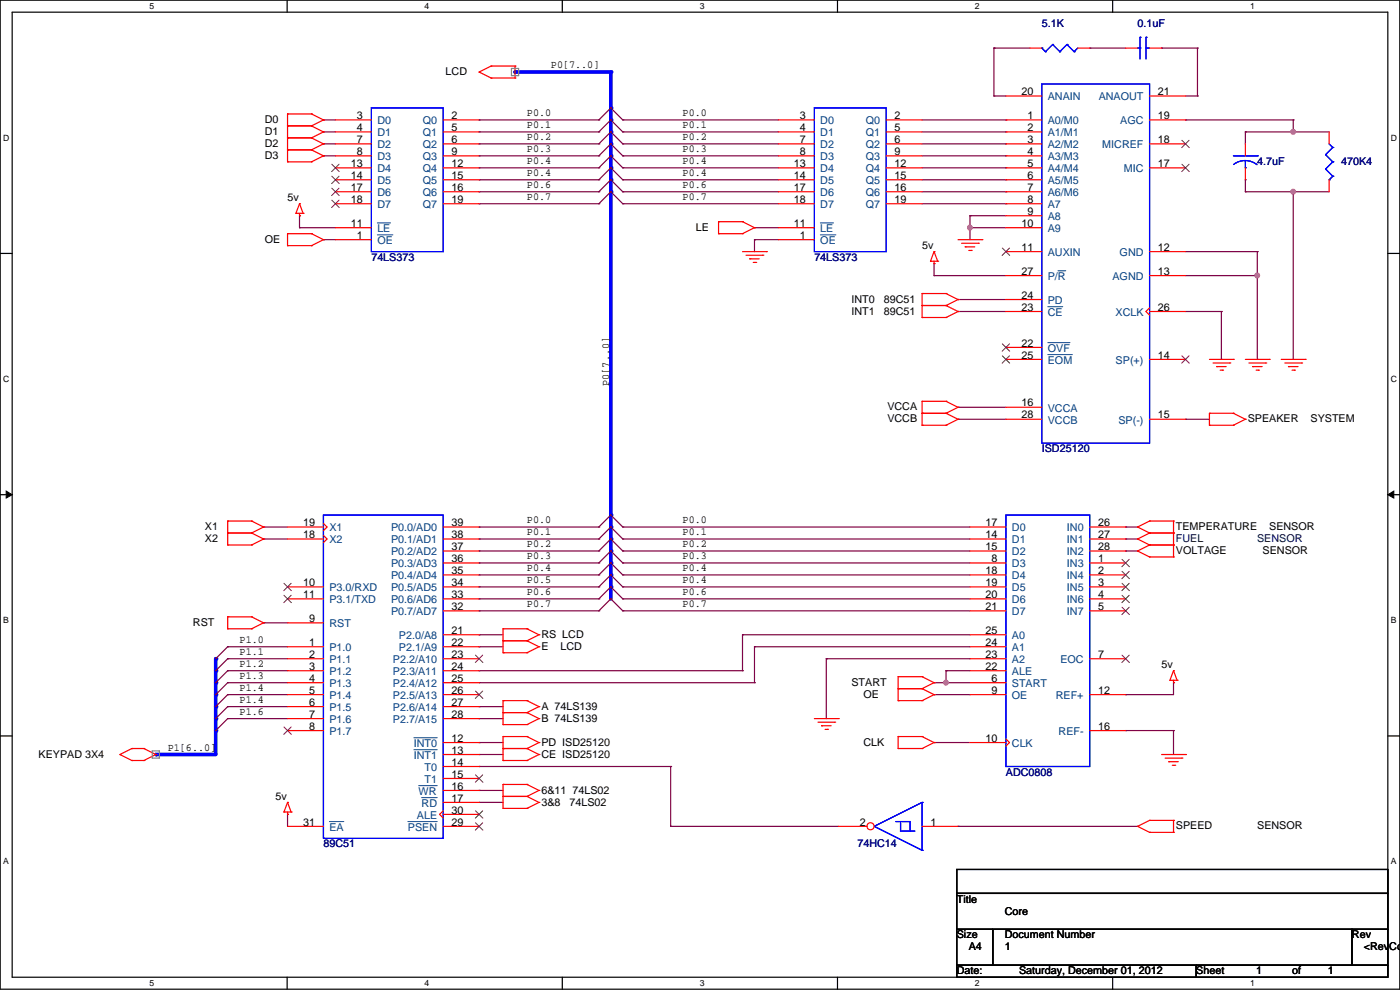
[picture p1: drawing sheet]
<svg xmlns="http://www.w3.org/2000/svg" width="297mm" height="210mm" viewBox="0 0 297 210" stroke-linecap="round" stroke-linejoin="round" font-family="sans-serif">
<path d="M0 0h297v209.8h-297zM2.6 2.6h291.8v204.7h-291.8z" fill="none" stroke="#000" stroke-width=".25"/>
<g fill="#fff">
<path d="M31.7 .3h1.1v2.1h-1.1z"/>
<path d="M31.7 207.6h1.1v2.1h-1.1z"/>
</g>
<path d="M60.9 0v2.6M60.9 207.3v2.5" fill="none" stroke="#000" stroke-width=".25"/>
<g fill="#fff">
<path d="M90.1 .3h1v2.1h-1z"/>
<path d="M90.1 207.6h1v2.1h-1z"/>
</g>
<path d="M119.3 0v2.6M119.3 207.3v2.5" fill="none" stroke="#000" stroke-width=".25"/>
<g fill="#fff">
<path d="M148.5 .3h1v2.1h-1z"/>
<path d="M148.5 207.6h1v2.1h-1z"/>
</g>
<path d="M177.7 0v2.6M177.7 207.3v2.5" fill="none" stroke="#000" stroke-width=".25"/>
<g fill="#fff">
<path d="M206.8 .3h1.1v2.1h-1.1z"/>
<path d="M206.8 207.6h1.1v2.1h-1.1z"/>
</g>
<path d="M236.1 0v2.6M236.1 207.3v2.5" fill="none" stroke="#000" stroke-width=".25"/>
<g fill="#fff">
<path d="M265.2 .3h1.1v2.1h-1.1z"/>
<path d="M265.2 207.6h1.1v2.1h-1.1z"/>
<path d="M.7 28.2h1.4v2.1h-1.4z"/>
<path d="M295.1 28.2h1.4v2.1h-1.4z"/>
<path d="M.7 79.3h1.4v2.1h-1.4z"/>
<path d="M295.1 79.3h1.4v2.1h-1.4z"/>
</g>
<path d="M0 53.8h2.6M294.4 53.8h2.6" fill="none" stroke="#000" stroke-width=".25"/>
<g fill="#fff">
<path d="M.7 130.5h1v2.1h-1z"/>
<path d="M295.1 130.5h1v2.1h-1z"/>
</g>
<path d="M0 104.9h2.6M294.4 104.9h2.6" fill="none" stroke="#000" stroke-width=".25"/>
<path d="M1.3 104.2l1.3 .7-1.3 .8zM294.4 104.9l1.3-.7v1.5z" fill="#000" stroke="#000" stroke-width=".21"/>
<g fill="#fff">
<path d="M.7 181.7h1v2.1h-1z"/>
<path d="M295.1 181.7h1v2.1h-1z"/>
</g>
<path d="M0 156.1h2.6M294.4 156.1h2.6" fill="none" stroke="#000" stroke-width=".25"/>
<path d="M48.3 149.9h.1M48.3 152.4h.1M48.3 149.9h12.7M48.3 152.4h12.7M61 172.8h.1M61 172.8v2.5" fill="none" stroke="#800040" stroke-width=".25"/>
<path d="M45.8 139.7v2.6" fill="none" stroke="#00f" stroke-width=".76"/>
<circle cx="45.8" cy="139.7" r=".38" fill="#00f"/>
<path d="M45.8 142.3v2.5" fill="none" stroke="#00f" stroke-width=".76"/>
<circle cx="45.8" cy="142.3" r=".38" fill="#00f"/>
<path d="M45.8 144.8v2.6" fill="none" stroke="#00f" stroke-width=".76"/>
<circle cx="45.8" cy="144.8" r=".38" fill="#00f"/>
<path d="M48.3 137.2h.1M48.3 139.7h.1M48.3 137.2h12.7M48.3 139.7h12.7M48.3 142.3h.1M48.3 144.8h.1M48.3 147.4h.1M48.3 142.3h12.7M48.3 144.8h12.7M48.3 147.4h12.7" fill="none" stroke="#800040" stroke-width=".25"/>
<path d="M45.8 155v5.1" fill="none" stroke="#00f" stroke-width=".76"/>
<circle cx="45.8" cy="155" r=".38" fill="#00f"/>
<path d="M238.8 111.8h.1M238.8 114.3h.1M238.8 116.9h.1M238.8 111.8h2.5M238.8 114.3h2.5M238.8 116.9h2.5M238.8 147.4h.1M238.8 155h.1M238.8 147.4h10.2M238.8 155h10.2M249 155h.1M249 155v5.1" fill="none" stroke="#800040" stroke-width=".25"/>
<path d="M33.1 160.1h12.7" fill="none" stroke="#00f" stroke-width=".76"/>
<circle cx="33.1" cy="160.1" r=".38" fill="#00f"/>
<g fill="none" stroke="#800040" stroke-width=".25">
<path d="M101.6 111.8h.1M101.6 114.3h.1M101.6 116.9h.1M101.6 119.4h.1M101.6 111.8h25.4M101.6 114.3h25.4M101.6 116.9h25.4M101.6 119.4h25.4M101.6 122h.1M101.6 124.5h.1M101.6 127h.1M101.6 129.6h.1"/>
<path d="M101.6 122h25.4M101.6 124.5h25.4M101.6 127h25.4M101.6 129.6h25.4"/>
</g>
<path d="M129.6 109.3v2.5" fill="none" stroke="#00f" stroke-width=".76"/>
<circle cx="129.6" cy="109.3" r=".38" fill="#00f"/>
<path d="M129.6 119.4v2.6" fill="none" stroke="#00f" stroke-width=".76"/>
<circle cx="129.6" cy="119.4" r=".38" fill="#00f"/>
<path d="M129.6 124.5v2.5" fill="none" stroke="#00f" stroke-width=".76"/>
<circle cx="129.6" cy="124.5" r=".38" fill="#00f"/>
<path d="M129.6 122v2.5" fill="none" stroke="#00f" stroke-width=".76"/>
<circle cx="129.6" cy="122" r=".38" fill="#00f"/>
<path d="M129.6 111.8v2.5" fill="none" stroke="#00f" stroke-width=".76"/>
<circle cx="129.6" cy="111.8" r=".38" fill="#00f"/>
<path d="M129.6 116.9v2.5" fill="none" stroke="#00f" stroke-width=".76"/>
<circle cx="129.6" cy="116.9" r=".38" fill="#00f"/>
<path d="M129.6 114.3v2.6" fill="none" stroke="#00f" stroke-width=".76"/>
<circle cx="129.6" cy="114.3" r=".38" fill="#00f"/>
<g fill="none" stroke="#800040" stroke-width=".25">
<path d="M101.6 25.4h.1M101.6 28h.1M101.6 30.5h.1M101.6 33.1h.1M101.6 35.6h.1M101.6 38.1h.1M101.6 25.4h25.4M101.6 28h25.4M101.6 30.5h25.4M101.6 33.1h25.4M101.6 35.6h25.4M101.6 38.1h25.4"/>
<path d="M63.5 45.8h.1M63.5 48.3h.1M63.5 45.8v2.5M63.5 48.3h7.7M101.6 40.7h.1M101.6 43.2h.1M101.6 40.7h25.4M101.6 43.2h25.4"/>
</g>
<path d="M129.6 38.1v2.6" fill="none" stroke="#00f" stroke-width=".76"/>
<circle cx="129.6" cy="38.1" r=".38" fill="#00f"/>
<path d="M129.6 28v2.5" fill="none" stroke="#00f" stroke-width=".76"/>
<circle cx="129.6" cy="28" r=".38" fill="#00f"/>
<path d="M129.6 25.4v2.6" fill="none" stroke="#00f" stroke-width=".76"/>
<circle cx="129.6" cy="25.4" r=".38" fill="#00f"/>
<path d="M129.6 33.1v2.5" fill="none" stroke="#00f" stroke-width=".76"/>
<circle cx="129.6" cy="33.1" r=".38" fill="#00f"/>
<path d="M129.6 30.5v2.6" fill="none" stroke="#00f" stroke-width=".76"/>
<circle cx="129.6" cy="30.5" r=".38" fill="#00f"/>
<path d="M129.6 35.6v2.5" fill="none" stroke="#00f" stroke-width=".76"/>
<circle cx="129.6" cy="35.6" r=".38" fill="#00f"/>
<g fill="none" stroke="#800040" stroke-width=".25">
<path d="M68.6 25.4h.1M68.6 28h.1M68.6 30.5h.1M68.6 33.1h.1M68.6 25.4h2.6M68.6 28h2.6M68.6 30.5h2.6M68.6 33.1h2.6M132.1 25.4h.1M132.1 28h.1M132.1 30.5h.1M132.1 33.1h.1"/>
<path d="M132.1 35.6h.1M132.1 38.1h.1M132.1 25.4h33M132.1 28h33M132.1 30.5h33M132.1 33.1h33M132.1 35.6h33M132.1 38.1h33M68.6 50.8h.1M68.6 50.8h2.6M132.1 40.7h.1M132.1 43.2h.1"/>
<path d="M132.1 40.7h33M132.1 43.2h33M160.1 50.8h.1M160.1 48.3h.1M160.1 50.8h5M160.1 50.8v2.6M160.1 48.3h5M55.9 111.8h.1M55.9 114.3h.1M55.9 111.8h5.1M55.9 114.3h5.1M132.1 111.8h.1"/>
<path d="M132.1 114.3h.1M132.1 116.9h.1M132.1 119.4h.1M132.1 111.8h73.7M132.1 114.3h73.7M132.1 116.9h73.7M132.1 119.4h73.7M55.9 132.1h.1M55.9 132.1h5.1M101.6 134.7h.1M101.6 137.2h.1M101.6 134.7h5.1"/>
<path d="M101.6 137.2h5.1M132.1 122h.1M132.1 124.5h.1M132.1 127h.1M132.1 129.6h.1M132.1 122h73.7M132.1 124.5h73.7M132.1 127h73.7M132.1 129.6h73.7M101.6 142.3h.1M101.6 144.8h.1M101.6 149.9h.1"/>
<path d="M101.6 152.4h.1M101.6 144.8h58.5M101.6 142.3h55.9M101.6 149.9h5.1M101.6 152.4h5.1M198.2 144.8h.1M198.2 147.4h.1M198.2 144.8h7.6M198.2 147.4h7.6M200.7 144.8h.1M200.7 142.3h.1M200.7 142.3h5.1"/>
<path d="M200.7 142.3v2.5M101.6 162.6h.1M101.6 167.7h.1M101.6 170.2h.1M101.6 162.6h40.7M101.6 167.7h5.1M101.6 170.2h5.1"/>
</g>
<circle cx="200.7" cy="144.8" r=".49" fill="#f0f" stroke="#f0f" stroke-width=".25"/>
<path d="M45.8 147.4v2.5" fill="none" stroke="#00f" stroke-width=".76"/>
<circle cx="45.8" cy="147.4" r=".38" fill="#00f"/>
<path d="M45.8 152.4v2.6" fill="none" stroke="#00f" stroke-width=".76"/>
<circle cx="45.8" cy="152.4" r=".38" fill="#00f"/>
<path d="M45.8 149.9v2.5" fill="none" stroke="#00f" stroke-width=".76"/>
<circle cx="45.8" cy="149.9" r=".38" fill="#00f"/>
<path d="M101.6 157.5h.1M101.6 157.5h5.1M198.2 157.5h.1M198.2 157.5h7.6M249 144.8h.1M249 144.8v2.6M101.6 160.1h.1M101.6 160.1h5.1" fill="none" stroke="#800040" stroke-width=".25"/>
<path d="M109.3 15.3h20.3" fill="none" stroke="#00f" stroke-width=".76"/>
<circle cx="109.3" cy="15.3" r=".38" fill="#00f"/>
<path d="M157.5 134.7h.1M157.5 134.7v7.6M157.5 134.7h48.3M160.1 137.2h.1M160.1 137.2v7.6M160.1 137.2h45.7M175.3 139.7h.1M175.3 139.7h30.5M175.3 139.7v12.7M157.5 142.3h.1M160.1 144.8h.1" fill="none" stroke="#800040" stroke-width=".25"/>
<path d="M129.6 22.9v2.5" fill="none" stroke="#00f" stroke-width=".76"/>
<circle cx="129.6" cy="22.9" r=".38" fill="#00f"/>
<path d="M129.6 15.3v7.6" fill="none" stroke="#00f" stroke-width=".76"/>
<circle cx="129.6" cy="15.3" r=".38" fill="#00f"/>
<path d="M129.6 40.7v68.6" fill="none" stroke="#00f" stroke-width=".76"/>
<circle cx="129.6" cy="40.7" r=".38" fill="#00f"/>
<g fill="none" stroke="#800040" stroke-width=".25">
<path d="M210.9 10.2h.1M210.9 10.2h7.6M210.9 10.2v10.2M231.2 10.2h.1M231.2 10.2h7.6M246.4 10.2h.1M246.4 10.2h7.6M254 10.2h.1M254 10.2v10.2M127 28h.1M127 25.4h.1M127 30.5h.1"/>
<path d="M127 33.1h.1M127 35.6h.1M127 38.1h.1M129.6 22.9h.1M129.6 25.4h.1M129.6 28h.1M129.6 30.5h.1M129.6 33.1h.1M129.6 35.6h.1M129.6 38.1h.1M129.6 25.4l-2.6 2.6M129.6 22.9l-2.6 2.5"/>
<path d="M129.6 28l-2.6 2.5M129.6 30.5l-2.6 2.6M129.6 33.1l-2.6 2.5M129.6 35.6l-2.6 2.5M129.6 38.1l-2.6 2.6M129.6 22.9l2.5 2.5M129.6 25.4l2.5 2.6M129.6 28l2.5 2.5M129.6 30.5l2.5 2.6M129.6 33.1l2.5 2.5M129.6 35.6l2.5 2.5M129.6 38.1l2.5 2.6"/>
<path d="M195.6 38.1h17.8M195.6 35.6h17.8M195.6 33.1h17.8M195.6 30.5h17.8M195.6 28h17.8M195.6 25.4h17.8M210.9 20.4h.1M210.9 20.4h2.5M213.4 38.1h.1M213.4 35.6h.1M213.4 33.1h.1M213.4 30.5h.1"/>
<path d="M213.4 28h.1M213.4 25.4h.1M251.5 25.4h.1M251.5 25.4h22.9M251.5 20.4h2.5M254 20.4h.1M264.2 28h.1M264.2 38.1h.1M264.2 28h17.8M264.2 28v2.5M264.2 38.1v2.6M274.4 28h.1"/>
<path d="M274.4 25.4h.1M274.4 25.4v2.6M127 40.7h.1M127 43.2h.1M129.6 40.7h.1M129.6 40.7l-2.6 2.5M129.6 40.7l2.5 2.5M195.6 43.2h17.8M195.6 40.7h17.8M198.2 58.5h.1M198.2 55.9h.1M198.2 58.5h15.2"/>
<path d="M198.2 55.9v2.6M205.8 48.3h.1M205.8 45.8h.1M205.8 48.3h7.6M205.8 45.8v5M205.8 45.8h7.6M213.4 43.2h.1M213.4 40.7h.1M251.5 58.5h15.2M251.5 53.4h15.2M264.2 40.7h.1M264.2 40.7h17.8"/>
<path d="M266.7 53.4h.1M266.7 58.5h.1M266.7 53.4v22.8M274.4 40.7h.1M274.4 40.7v35.5M203.2 63.5h.1M203.2 66.1h.1M203.2 63.5h10.2M203.2 66.1h10.2M251.5 66.1h7.6M259.1 66.1h.1M259.1 76.2h.1"/>
<path d="M259.1 66.1v10.1M266.7 76.2h.1M203.2 86.4h.1M203.2 88.9h.1M203.2 86.4h10.2M203.2 88.9h10.2M251.5 88.9h.1M251.5 88.9h5.1M127 114.3h.1M127 111.8h.1M127 116.9h.1M127 119.4h.1"/>
<path d="M129.6 109.3h.1M129.6 111.8h.1M129.6 114.3h.1M129.6 116.9h.1M129.6 119.4h.1M129.6 111.8l-2.6 2.5M129.6 109.3l-2.6 2.5M129.6 114.3l-2.6 2.6M129.6 116.9l-2.6 2.5M129.6 119.4l-2.6 2.6M129.6 109.3l2.5 2.5M129.6 111.8l2.5 2.5"/>
<path d="M129.6 114.3l2.5 2.6M129.6 116.9l2.5 2.5M129.6 119.4l2.5 2.6M45.8 139.7h.1M48.3 139.7l-2.5 2.6M48.3 137.2l-2.5 2.5M127 122h.1M127 124.5h.1M127 127h.1M127 129.6h.1M129.6 127h.1M129.6 124.5h.1"/>
<path d="M129.6 122h.1M129.6 122l-2.6 2.5M129.6 124.5l-2.6 2.5M129.6 127l-2.6 2.6M129.6 127l2.5 2.6M129.6 124.5l2.5 2.5M129.6 122l2.5 2.5M45.8 152.4h.1M45.8 149.9h.1M45.8 147.4h.1M45.8 144.8h.1M45.8 142.3h.1"/>
<path d="M45.8 155h.1M48.3 149.9l-2.5 2.5M48.3 147.4l-2.5 2.5M48.3 144.8l-2.5 2.6M48.3 142.3l-2.5 2.5M48.3 152.4l-2.5 2.6M142.3 162.6h.1M142.3 175.3h.1M142.3 162.6v12.7M142.3 175.3h35.5M203.2 175.3h.1M203.2 175.3h38.1"/>
</g>
<g fill="#f0f" stroke="#f0f" stroke-width=".25">
<circle cx="205.8" cy="48.3" r=".49"/>
<circle cx="266.7" cy="58.4" r=".49"/>
<circle cx="274.3" cy="40.7" r=".49"/>
<circle cx="274.3" cy="28" r=".49"/>
</g>
<g fill="none" stroke="#f00" stroke-width=".25">
<path d="M101.6 15.3h.1M101.6 15.3l2.6 1.3M104.2 14h.1M104.2 16.6h.1M104.2 14l-2.6 1.3M104.2 14h5.1M104.2 16.6h5.1M109.3 14h.1M109.3 16.6h.1M109.3 14v2.6M61 26.7h.1M61 24.2h.1"/>
<path d="M61 29.3h.1M61 31.8h.1M61 34.3h.1M61 24.2h5.1M61 26.7h5.1M61 24.2v10.1M61 29.3h5.1M61 31.8h5.1M61 34.3h5.1M66.1 24.2h.1M66.1 26.7h.1M66.1 29.3h.1"/>
<path d="M66.1 31.8h.1M66.1 34.3h.1M66.1 24.2l2.5 1.2M66.1 26.7l2.5 1.3M66.1 29.3l2.5 1.2M66.1 31.8l2.5 1.3M68.6 25.4h.1M68.6 28h.1M68.6 30.5h.1M68.6 33.1h.1M68.6 25.4l-2.5 1.3M68.6 28l-2.5 1.3"/>
<path d="M68.6 30.5l-2.5 1.3M68.6 33.1l-2.5 1.2M61 52.1h.1M61 49.6h.1M61 49.6v2.5M61 49.6h5.1M61 52.1h5.1M62.8 45.3h.1M62.8 45.3h1.5M63.5 45.8h.1M63.5 43.2h.1M63.5 45.3v.5"/>
<path d="M63.5 43.2l-.7 2.1M63.5 43.2l.8 2.1M64.3 45.3h.1M66.1 49.6h.1M66.1 52.1h.1M66.1 49.6l2.5 1.2M68.6 50.8h.1M68.6 50.8l-2.5 1.3M152.4 49.6h.1M152.4 47h.1M152.4 49.6h5.1M152.4 47h5.1"/>
<path d="M152.4 47v2.6M157.5 47h.1M157.5 49.6h.1M157.5 47l2.6 1.3M157.5 53.4h5.1M158.3 54.1h3.5M159 54.9h.1M159 54.9h2.1M159.8 55.7h.5M160.1 48.3h.1M160.1 48.3l-2.6 1.3M160.3 55.7h.1"/>
<path d="M161.8 54.1h.1M162.6 53.4h.1M197.4 55.4h.1M197.4 55.4h1.5M198.2 55.9h.1M198.2 53.4h.1M198.2 55.4v.5M198.2 53.4l-.8 2M198.2 53.4l.7 2M198.9 55.4h.1M203.2 50.8h5.1M204 51.6h3.6"/>
<path d="M204.8 52.4h.1M204.8 52.4h2M205.5 53.1h.5M206 53.1h.1M207.6 51.6h.1M208.3 50.8h.1M195.6 64.8h.1M195.6 62.3h.1M195.6 67.4h.1M195.6 62.3h5.1M195.6 64.8h5.1M195.6 62.3v5.1"/>
<path d="M195.6 67.4h5.1M200.7 62.3h.1M200.7 64.8h.1M200.7 67.4h.1M200.7 62.3l2.5 1.2M200.7 64.8l2.5 1.3M203.2 63.5h.1M203.2 66.1h.1M203.2 63.5l-2.5 1.3M203.2 66.1l-2.5 1.3M256.6 76.2h5.1M257.3 77h3.6"/>
<path d="M258.1 77.8h.1M258.1 77.8h2M258.9 78.5h.5M259.4 78.5h.1M260.9 77h.1M261.7 76.2h.1M264.2 76.2h5.1M265 77h3.5M265.7 77.8h.1M265.7 77.8h2.1M266.5 78.5h.5M267 78.5h.1"/>
<path d="M268.5 77h.1M269.3 76.2h.1M271.8 76.2h5.1M272.6 77h3.5M273.3 77.8h.1M273.3 77.8h2.1M274.1 78.5h.5M274.6 78.5h.1M276.1 77h.1M276.9 76.2h.1M195.6 87.7h.1M195.6 85.1h.1"/>
<path d="M195.6 90.2h.1M195.6 85.1v5.1M195.6 85.1h5.1M195.6 87.7h5.1M195.6 90.2h5.1M200.7 85.1h.1M200.7 87.7h.1M200.7 90.2h.1M200.7 85.1l2.5 1.3M200.7 87.7l2.5 1.2M203.2 86.4h.1M203.2 88.9h.1"/>
<path d="M203.2 86.4l-2.5 1.3M203.2 88.9l-2.5 1.3M256.6 90.2h.1M256.6 87.7h.1M256.6 87.7h5.1M256.6 90.2h5.1M256.6 87.7v2.5M261.7 87.7h.1M261.7 90.2h.1M261.7 87.7l2.5 1.2M264.2 88.9h.1M264.2 88.9l-2.5 1.3"/>
<path d="M48.3 113.1h.1M48.3 110.5h.1M48.3 115.6h.1M48.3 115.6h5.1M48.3 113.1h5.1M48.3 110.5h5.1M48.3 110.5v5.1M53.4 110.5h.1M53.4 113.1h.1M53.4 115.6h.1M53.4 110.5l2.5 1.3M53.4 113.1l2.5 1.2"/>
<path d="M55.9 111.8h.1M55.9 114.3h.1M55.9 111.8l-2.5 1.3M55.9 114.3l-2.5 1.3M241.3 116.9h.1M241.3 114.3h.1M241.3 111.8h.1M241.3 116.9l2.6 1.3M241.3 114.3l2.6 1.3M241.3 111.8l2.6 1.3M243.9 115.6h.1M243.9 118.2h.1"/>
<path d="M243.9 113.1h.1M243.9 110.5h.1M243.9 115.6l-2.6 1.3M243.9 115.6h5.1M243.9 118.2h5.1M243.9 113.1l-2.6 1.2M243.9 113.1h5.1M243.9 110.5l-2.6 1.3M243.9 110.5h5.1M249 115.6h.1M249 118.2h.1M249 113.1h.1"/>
<path d="M249 110.5h.1M249 110.5v7.7M48.3 133.4h.1M48.3 130.9h.1M48.3 130.9v2.5M48.3 133.4h5.1M48.3 130.9h5.1M53.4 130.9h.1M53.4 133.4h.1M53.4 130.9l2.5 1.2M55.9 132.1h.1M55.9 132.1l-2.5 1.3"/>
<path d="M106.7 135.9h.1M106.7 133.4h.1M106.7 138.5h.1M106.7 133.4v5.1M106.7 133.4h5.1M106.7 135.9h5.1M106.7 138.5h5.1M111.8 133.4h.1M111.8 135.9h.1M111.8 138.5h.1M111.8 133.4l2.5 1.3M111.8 135.9l2.5 1.3"/>
<path d="M114.3 134.7h.1M114.3 137.2h.1M114.3 134.7l-2.5 1.2M114.3 137.2l-2.5 1.3M28 158.8h.1M28 158.8l-2.6 1.3M28 158.8h2.5M30.5 158.8h.1M30.5 158.8l2.6 1.3M106.7 151.2h.1M106.7 148.6h.1M106.7 153.7h.1"/>
<path d="M106.7 158.8h.1M106.7 156.3h.1M106.7 158.8h5.1M106.7 148.6h5.1M106.7 151.2h5.1M106.7 148.6v5.1M106.7 156.3v5M106.7 153.7h5.1M106.7 156.3h5.1M111.8 148.6h.1M111.8 151.2h.1M111.8 153.7h.1"/>
<path d="M111.8 156.3h.1M111.8 158.8h.1M111.8 148.6l2.5 1.3M111.8 151.2l2.5 1.2M111.8 156.3l2.5 1.2M111.8 158.8l2.5 1.3M114.3 149.9h.1M114.3 152.4h.1M114.3 157.5h.1M114.3 149.9l-2.5 1.3M114.3 152.4l-2.5 1.3M114.3 157.5l-2.5 1.3"/>
<path d="M172.8 152.4h5M173.5 153.2h3.6M174.3 154h.1M174.3 154h2M175 154.7h.6M175.6 154.7h.1M177.1 153.2h.1M177.8 152.4h.1M190.5 146.1h.1M190.5 143.6h.1M190.5 148.6h.1M190.5 158.8h.1"/>
<path d="M190.5 156.3h.1M190.5 158.8h5.1M190.5 143.6h5.1M190.5 146.1h5.1M190.5 143.6v5M190.5 156.3v2.5M190.5 148.6h5.1M190.5 156.3h5.1M195.6 143.6h.1M195.6 146.1h.1M195.6 148.6h.1M195.6 156.3h.1"/>
<path d="M195.6 158.8h.1M195.6 143.6l2.6 1.2M195.6 146.1l2.6 1.3M195.6 156.3l2.6 1.2M198.2 144.8h.1M198.2 147.4h.1M198.2 157.5h.1M198.2 144.8l-2.6 1.3M198.2 147.4l-2.6 1.2M198.2 157.5l-2.6 1.3M248.2 144.3h.1M248.2 144.3h1.5"/>
<path d="M249 144.8h.1M249 142.3h.1M249 144.3v.5M249 142.3l-.8 2M249 142.3l.7 2M249.7 144.3h.1M25.4 160.1h.1M25.4 160.1l2.6 1.2M28 161.3h.1M28 161.3h2.5M30.5 161.3h.1M33.1 160.1h.1"/>
<path d="M33.1 160.1l-2.6 1.2M60.2 172.3h.1M60.2 172.3h1.6M61 172.8h.1M61 170.2h.1M61 172.3v.5M61 170.2l-.8 2.1M61 170.2l.8 2.1M61.8 172.3h.1M106.7 169h.1M106.7 166.4h.1M106.7 171.5h.1"/>
<path d="M106.7 161.3h.1M106.7 161.3h5.1M106.7 166.4v5.1M106.7 166.4h5.1M106.7 169h5.1M106.7 171.5h5.1M111.8 166.4h.1M111.8 169h.1M111.8 171.5h.1M111.8 161.3h.1M111.8 166.4l2.5 1.3M111.8 169l2.5 1.2"/>
<path d="M114.3 167.7h.1M114.3 170.2h.1M114.3 160.1h.1M114.3 167.7l-2.5 1.3M114.3 170.2l-2.5 1.3M114.3 160.1l-2.5 1.2M195.6 175.3h7.6M241.3 175.3h.1M241.3 175.3l2.6 1.3M243.9 174h.1M243.9 176.6h.1M243.9 174l-2.6 1.3"/>
<path d="M243.9 174h5.1M243.9 176.6h5.1M246.4 160.1h5.1M247.2 160.8h3.5M247.9 161.6h.1M247.9 161.6h2.1M248.7 162.3h.5M249 174h.1M249 176.6h.1M249 174v2.6M249.2 162.3h.1M250.7 160.8h.1"/>
<path d="M251.5 160.1h.1"/>
</g>
<path d="M108.5 14.5h1.5v1.5h-1.5zM32.3 159.3h1.5v1.5h-1.5z" fill="none" stroke="#808080" stroke-width=".25"/>
<path d="M203 184.4h91.4v5.1h-91.4zM203 189.5h91.4v7.6h-91.4zM203 197.1h7.6v7.7h-7.6zM210.6 197.1h76.2v7.7h-76.2zM286.8 197.1h7.6v7.7h-7.6zM203 204.8h50.8v2.5h-50.8zM253.8 204.8h40.6v2.5h-40.6z" fill="none" stroke="#000" stroke-width=".25"/>
<path d="M185.5 175.3h.1M185.5 175.3l10.1 5.1M190 174.3h3.1v2M191.1 174.3v2h3M195.6 170.2h.1M195.6 170.2v10.2M195.6 170.2l-10.1 5.1M195.6 180.4h.1" fill="none" stroke="#00f" stroke-width=".25"/>
<circle cx="184.7" cy="175.3" r=".75" fill="#fff" stroke="#f00" stroke-width=".25"/>
<g fill="none" stroke="#f00" stroke-width=".25">
<path d="M218.5 10.2h2.5M228.6 10.2h2.6M238.8 10.2h2.5M243.9 10.2h2.5M71.2 25.4h7.6M71.2 28h7.6M71.2 30.5h7.6M71.2 33.1h7.6M71.2 35.6h7.6M71.2 38.1h7.6M94 25.4h7.6M94 28h7.6"/>
<path d="M94 30.5h7.6M94 33.1h7.6M94 35.6h7.6M94 38.1h7.6M165.1 25.4h7.7M165.1 28h7.7M165.1 30.5h7.7M165.1 33.1h7.7M165.1 35.6h7.7M165.1 38.1h7.7M188 25.4h7.6M188 28h7.6"/>
<path d="M188 30.5h7.6M188 33.1h7.6M188 35.6h7.6M188 38.1h7.6M213.4 25.4h7.6M213.4 28h7.6M213.4 30.5h7.6M213.4 33.1h7.6M213.4 35.6h7.6M213.4 38.1h7.6M213.4 20.4h7.6M243.9 25.4h7.6"/>
<path d="M243.9 30.5h7.6M243.9 35.6h7.6M243.9 20.4h7.6M264.2 30.5v2.6M264.2 35.6v2.5M282 28v2.5M282 38.1v2.6M71.2 40.7h7.6M71.2 43.2h7.6M71.2 50.8h7.6M71.2 48.3h7.6M94 40.7h7.6"/>
<path d="M94 43.2h7.6M165.1 40.7h7.7M165.1 43.2h7.7M165.1 50.8h7.7M165.1 48.3h7.7M188 40.7h7.6M188 43.2h7.6M213.4 40.7h7.6M213.4 43.2h7.6M213.4 48.3h7.6M213.4 53.4h7.6M213.4 58.5h7.6"/>
<path d="M213.4 45.8h7.6M243.9 53.4h7.6M243.9 58.5h7.6M213.4 76.2h7.6M213.4 73.7h7.6M213.4 66.1h7.6M213.4 63.5h7.6M243.9 76.2h7.6M243.9 66.1h7.6M243.9 65.3l-.8 .8 .8 .7M213.4 88.9h7.6M213.4 86.4h7.6"/>
<path d="M243.9 88.9h7.6M61 111.8h7.6M61 114.3h7.6M68.6 111l.8 .8-.8 .8M68.6 113.6l.8 .7-.8 .8M94 111.8h7.6M94 114.3h7.6M94 116.9h7.6M94 119.4h7.6M205.8 111.8h7.6M205.8 114.3h7.6M205.8 116.9h7.6"/>
<path d="M205.8 119.4h7.6M231.2 111.8h7.6M231.2 114.3h7.6M231.2 116.9h7.6M231.2 119.4h7.6M61 132.1h7.6M61 124.5h7.6M61 127h7.6M61 137.2h7.6M61 139.7h7.6M94 122h7.6M94 124.5h7.6"/>
<path d="M94 127h7.6M94 129.6h7.6M94 137.2h7.6M94 139.7h7.6M94 134.7h7.6M205.8 122h7.6M205.8 124.5h7.6M205.8 127h7.6M205.8 129.6h7.6M205.8 137.2h7.6M205.8 139.7h7.6M205.8 134.7h7.6"/>
<path d="M231.2 122h7.6M231.2 124.5h7.6M231.2 127h7.6M231.2 129.6h7.6M231.2 139.7h7.6M61 142.3h7.6M61 144.8h7.6M61 147.4h7.6M61 149.9h7.6M61 152.4h7.6M61 155h7.6M94 142.3h7.6"/>
<path d="M94 144.8h7.6M94 147.4h7.6M94 149.9h7.6M94 152.4h7.6M94 157.5h7.6M205.8 142.3h7.6M205.8 144.8h7.6M205.8 147.4h7.6M205.8 157.5h7.6M213.4 156.8l.8 .7-.8 .8M231.2 147.4h7.6M231.2 155h7.6"/>
<path d="M61 175.3h7.6M94 175.3h7.6M94 172l-.7 .8 .7 .7M94 172.8h7.6M94 160.1h7.6M94 162.6h7.6M94 165.1h7.6M94 167.7h7.6M94 170.2h7.6M177.8 175.3h6.1"/>
</g>
<g fill="none" stroke="#00f" stroke-width=".25">
<path d="M221 17.8h22.9v76.2h-22.9zM221 10.2h.1M221 10.2l.8 .8M221.8 11h.1M223.3 9.4h.1M223.3 9.4l1.5 1.6M223.3 9.4l-1.5 1.6M224.8 11h.1M226.4 9.4h.1M226.4 9.4l1.5 1.6M226.4 9.4l-1.6 1.6M227.9 11h.1"/>
<path d="M228.6 10.2l-.7 .8M241.3 10.2h.6M241.9 10.2h.1M241.9 7.9h.1M241.9 7.9v4.6M243.1 7.9h.1M243.1 10.2h.1M243.1 10.2h.8M243.1 7.9v4.6M78.8 22.9h15.2v30.5h-15.2zM172.8 22.9h15.2v30.5h-15.2zM261.7 33.1h5"/>
<path d="M261.7 34.9a4 4 0 0 1 5 0M264.2 35.6h.1M264.2 34.1v1.5M266.7 33.1h.1M281.2 32.8h.1M281.2 35.9h.1M281.2 32.8l1.5 1.5M281.2 35.9l1.5 1.5M282 38.1h.1M282 30.5l.7 .8M282.7 31.3h.1M282.7 34.3h.1"/>
<path d="M282.7 37.4h.1M282.7 31.3l-1.5 1.5M282.7 34.3l-1.5 1.6M282.7 37.4l-.7 .7M68.6 109.3h25.4v68.5h-25.4zM213.4 109.3h17.8v53.3h-17.8z"/>
</g>
<g fill="none" stroke="#804000" stroke-width=".21">
<path d="M70.4 34.8l1.6 1.6M70.4 37.4l1.6 1.5M70.4 39.9l1.6 1.6M71.9 34.8l-1.5 1.6M71.9 37.4l-1.5 1.5M71.9 39.9l-1.5 1.6M250.7 34.8l1.6 1.6M250.7 29.8l1.6 1.5M252.3 34.8l-1.6 1.6M252.3 29.8l-1.6 1.5M70.4 42.5l1.6 1.5M71.9 42.5l-1.5 1.5"/>
<path d="M212.6 52.6l1.6 1.6M214.2 52.6l-1.6 1.6M212.6 72.9l1.6 1.6M212.6 75.5l1.6 1.5M214.2 72.9l-1.6 1.6M214.2 75.5l-1.6 1.5M250.7 75.5l1.6 1.5M252.3 75.5l-1.6 1.5M238 118.7l1.6 1.5M239.6 118.7l-1.6 1.5M60.2 123.7l1.6 1.6M60.2 126.3l1.6 1.5"/>
<path d="M61.8 123.7l-1.6 1.6M61.8 126.3l-1.6 1.5M100.9 139l1.5 1.5M102.4 139l-1.6 1.5M238 139l1.6 1.5M238 121.2l1.6 1.6M238 123.7l1.6 1.6M238 126.3l1.6 1.5M238 128.8l1.6 1.6M239.6 139l-1.6 1.5M239.6 121.2l-1.6 1.6M239.6 123.7l-1.6 1.6"/>
<path d="M239.6 126.3l-1.6 1.5M239.6 128.8l-1.6 1.6M60.2 154.2l1.6 1.6M61.8 154.2l-1.6 1.6M100.9 146.6l1.5 1.6M102.4 146.6l-1.6 1.6M100.9 174.5l1.5 1.6M100.9 172l1.5 1.6M100.9 164.4l1.5 1.5M102.4 164.4l-1.6 1.5M102.4 174.5l-1.6 1.6M102.4 172l-1.6 1.6"/>
</g>
<g fill="none" stroke="#004080" stroke-width=".21">
<path d="M80.1 49.8h3.3M80.1 47.3h2.7M174 49.8h3.3M174 47.3h2.8M224.5 57.4h1.6M222.3 72.7h4.7M222.3 65.1h3.2M222.3 75.2h5.2M87.8 156.5h5M87.8 159h5M69.9 174.3h3M86.5 174.3h6.3"/>
<path d="M88.8 166.7h4M89.5 169.2h3.3"/>
</g>
<g fill="#f0f" stroke="#f0f" stroke-width=".25">
<circle cx="200.7" cy="144.8" r=".49"/>
<circle cx="205.8" cy="48.3" r=".49"/>
<circle cx="266.7" cy="58.4" r=".49"/>
<circle cx="274.3" cy="40.7" r=".49"/>
<circle cx="274.3" cy="28" r=".49"/>
</g>
<g font-size="2.3" fill="#000080">
<text x="221" y="5.8">5.1K</text>
<text x="241.3" y="5.8">0.1uF</text>
<text x="266.7" y="35">4.7uF</text>
<text x="284.5" y="35">470K4</text>
<text x="78.8" y="55.3">74LS373</text>
<text x="172.8" y="55.3">74LS373</text>
<text x="221" y="96">ISD25120</text>
<text x="213.4" y="164.5">ADC0808</text>
<text x="68.6" y="179.8">89C51</text>
<text x="181.9" y="179.8">74HC14</text>
</g>
<g font-size="2.3">
<text x="94.5" y="15.9">LCD</text>
<text x="116.9" y="14.5">P0[7..0]</text>
<text x="216.7" y="20.2">20</text>
<text x="245.7" y="20.2">21</text>
<text x="56.2" y="26.1">D0</text>
<text x="56.2" y="28.6">D1</text>
<text x="75.7" y="25.3">3</text>
<text x="75.7" y="27.8">4</text>
<text x="95.8" y="25.3">2</text>
<text x="95.8" y="27.8">5</text>
<text x="111.8" y="27.2">P0.1</text>
<text x="111.8" y="29.7">P0.2</text>
<text x="111.8" y="24.6">P0.0</text>
<text x="144.8" y="27.2">P0.1</text>
<text x="144.8" y="29.7">P0.2</text>
<text x="144.8" y="24.6">P0.0</text>
<text x="169.7" y="25.3">3</text>
<text x="169.7" y="27.8">4</text>
<text x="189.8" y="25.3">2</text>
<text x="189.8" y="27.8">5</text>
<text x="218" y="25.3">1</text>
<text x="218" y="27.8">2</text>
<text x="245.7" y="25.3">19</text>
<text x="56.2" y="31.2">D2</text>
<text x="56.2" y="33.7">D3</text>
<text x="74.5" y="35.4">13</text>
<text x="75.7" y="30.3">7</text>
<text x="75.7" y="32.9">8</text>
<text x="95.8" y="30.3">6</text>
<text x="95.8" y="32.9">9</text>
<text x="95.8" y="35.4">12</text>
<text x="111.8" y="32.2">P0.3</text>
<text x="111.8" y="34.8">P0.4</text>
<text x="144.8" y="32.2">P0.3</text>
<text x="144.8" y="34.8">P0.4</text>
<text x="168.4" y="35.4">13</text>
<text x="169.7" y="30.3">7</text>
<text x="169.7" y="32.9">8</text>
<text x="189.8" y="30.3">6</text>
<text x="189.8" y="32.9">9</text>
<text x="189.8" y="35.4">12</text>
<text x="218" y="30.3">3</text>
<text x="218" y="32.9">4</text>
<text x="218" y="35.4">5</text>
<text x="245.7" y="35.4">17</text>
<text x="245.7" y="30.3">18</text>
<text x="74.5" y="38">14</text>
<text x="74.5" y="40.5">17</text>
<text x="95.8" y="38">15</text>
<text x="95.8" y="40.5">16</text>
<text x="111.8" y="37.3">P0.4</text>
<text x="111.8" y="39.9">P0.6</text>
<text x="144.8" y="37.3">P0.4</text>
<text x="144.8" y="39.9">P0.6</text>
<text x="168.4" y="38">14</text>
<text x="168.4" y="40.5">17</text>
<text x="189.8" y="38">15</text>
<text x="189.8" y="40.5">16</text>
<text x="218" y="38">6</text>
<text x="218" y="40.5">7</text>
<text x="61" y="42.6">5v</text>
<text x="74.5" y="43">18</text>
<text x="95.8" y="43">19</text>
<text x="111.8" y="42.4">P0.7</text>
<text x="144.8" y="42.4">P0.7</text>
<text x="168.4" y="43">18</text>
<text x="189.8" y="43">19</text>
<text x="218" y="43">8</text>
<text x="218" y="45.6">9</text>
<text x="56.2" y="51.5">OE</text>
<text x="74.5" y="48.1">11</text>
<text x="75.7" y="50.7">1</text>
<text x="147.6" y="49">LE</text>
<text x="168.4" y="48.1">11</text>
<text x="169.7" y="50.7">1</text>
<text x="195.6" y="52.8">5v</text>
<text x="216.7" y="48.1">10</text>
<text x="216.7" y="53.2">11</text>
<text x="245.7" y="53.2">12</text>
<text x="216.7" y="58.3">27</text>
<text x="245.7" y="58.3">13</text>
<text x="180.6" y="64.2">INT0</text>
<text x="187.5" y="64.2">89C51</text>
<text x="216.7" y="65.9">23</text>
<text x="216.7" y="63.4">24</text>
<text x="245.7" y="65.9">26</text>
<text x="180.6" y="66.7">INT1</text>
<text x="187.5" y="66.7">89C51</text>
<text x="216.7" y="73.5">22</text>
<text x="216.7" y="76.1">25</text>
<text x="245.7" y="76.1">14</text>
<text x="129.3" y="81.8" transform="rotate(-90 129.3 81.8)">P0[7..0]</text>
<text x="188.3" y="87.1">VCCA</text>
<text x="188.3" y="89.6">VCCB</text>
<text x="216.7" y="86.2">16</text>
<text x="216.7" y="88.8">28</text>
<text x="245.7" y="88.8">15</text>
<text x="264.7" y="89.6">SPEAKER</text>
<text x="278" y="89.6">SYSTEM</text>
<text x="43.5" y="112.5">X1</text>
<text x="64.3" y="111.6">19</text>
<text x="95.8" y="111.6">39</text>
<text x="111.8" y="111">P0.0</text>
<text x="111.8" y="113.5">P0.1</text>
<text x="144.8" y="113.5">P0.1</text>
<text x="144.8" y="111">P0.0</text>
<text x="209.1" y="111.6">17</text>
<text x="233" y="111.6">26</text>
<text x="249.5" y="112.5">TEMPERATURE</text>
<text x="269.3" y="112.5">SENSOR</text>
<text x="43.5" y="115">X2</text>
<text x="64.3" y="114.2">18</text>
<text x="95.8" y="114.2">38</text>
<text x="95.8" y="116.7">37</text>
<text x="95.8" y="119.2">36</text>
<text x="111.8" y="116.1">P0.2</text>
<text x="111.8" y="118.6">P0.3</text>
<text x="144.8" y="116.1">P0.2</text>
<text x="144.8" y="118.6">P0.3</text>
<text x="209.1" y="114.2">14</text>
<text x="209.1" y="116.7">15</text>
<text x="210.4" y="119.2">8</text>
<text x="233" y="114.2">27</text>
<text x="233" y="116.7">28</text>
<text x="233" y="119.2">1</text>
<text x="249.5" y="117.5">VOLTAGE</text>
<text x="267.9" y="117.5">SENSOR</text>
<text x="64.3" y="124.3">10</text>
<text x="95.8" y="121.8">35</text>
<text x="95.8" y="124.3">34</text>
<text x="111.8" y="121.1">P0.4</text>
<text x="111.8" y="123.7">P0.5</text>
<text x="144.8" y="121.1">P0.4</text>
<text x="144.8" y="123.7">P0.4</text>
<text x="209.1" y="121.8">18</text>
<text x="209.1" y="124.3">19</text>
<text x="233" y="121.8">2</text>
<text x="233" y="124.3">3</text>
<text x="64.3" y="126.9">11</text>
<text x="65.6" y="131.9">9</text>
<text x="95.8" y="126.9">33</text>
<text x="95.8" y="129.4">32</text>
<text x="111.8" y="126.2">P0.6</text>
<text x="111.8" y="128.8">P0.7</text>
<text x="144.8" y="126.2">P0.6</text>
<text x="144.8" y="128.8">P0.7</text>
<text x="209.1" y="126.9">20</text>
<text x="209.1" y="129.4">21</text>
<text x="233" y="126.9">4</text>
<text x="233" y="129.4">5</text>
<text x="40.9" y="132.8">RST</text>
<text x="50.8" y="136.4">P1.0</text>
<text x="65.6" y="137">1</text>
<text x="95.8" y="134.5">21</text>
<text x="95.8" y="137">22</text>
<text x="114.9" y="135.3">RS LCD</text>
<text x="114.9" y="137.9">E</text>
<text x="118.9" y="137.9">LCD</text>
<text x="209.1" y="134.5">25</text>
<text x="209.1" y="137">24</text>
<text x="50.8" y="138.9">P1.1</text>
<text x="50.8" y="141.5">P1.2</text>
<text x="65.6" y="139.6">2</text>
<text x="65.6" y="142.1">3</text>
<text x="95.8" y="139.6">23</text>
<text x="95.8" y="142.1">24</text>
<text x="209.1" y="142.1">22</text>
<text x="209.1" y="139.6">23</text>
<text x="233" y="139.6">7</text>
<text x="246.4" y="141.7">5v</text>
<text x="50.8" y="144">P1.3</text>
<text x="50.8" y="146.5">P1.4</text>
<text x="50.8" y="149.1">P1.4</text>
<text x="65.6" y="144.6">4</text>
<text x="65.6" y="147.2">5</text>
<text x="65.6" y="149.7">6</text>
<text x="95.8" y="144.6">25</text>
<text x="95.8" y="147.2">26</text>
<text x="95.8" y="149.7">27</text>
<text x="180.6" y="145.5">START</text>
<text x="183.2" y="148">OE</text>
<text x="210.4" y="147.2">9</text>
<text x="210.4" y="144.6">6</text>
<text x="233" y="147.2">12</text>
<text x="50.8" y="151.6">P1.6</text>
<text x="65.6" y="152.3">7</text>
<text x="65.6" y="154.8">8</text>
<text x="95.8" y="152.3">28</text>
<text x="114.9" y="150.6">A 74LS139</text>
<text x="114.9" y="153.1">B 74LS139</text>
<text x="233" y="154.8">16</text>
<text x="8.2" y="160.7">KEYPAD 3X4</text>
<text x="35.6" y="159.2">P1[6..0]</text>
<text x="95.8" y="157.3">12</text>
<text x="95.8" y="159.9">13</text>
<text x="114.9" y="158.2">PD ISD25120</text>
<text x="114.9" y="160.7">CE ISD25120</text>
<text x="183.2" y="158.2">CLK</text>
<text x="209.1" y="157.3">10</text>
<text x="95.8" y="162.4">14</text>
<text x="95.8" y="165">15</text>
<text x="95.8" y="167.5">16</text>
<text x="58.5" y="169.6">5v</text>
<text x="95.8" y="172.6">30</text>
<text x="95.8" y="170">17</text>
<text x="114.9" y="168.3">6&amp;11 74LS02</text>
<text x="114.9" y="170.9">3&amp;8</text>
<text x="120.8" y="170.9">74LS02</text>
<text x="64.3" y="175.1">31</text>
<text x="95.8" y="175.1">29</text>
<text x="182.4" y="175.1">2</text>
<text x="197.4" y="175.1">1</text>
<text x="249.5" y="176">SPEED</text>
<text x="266.7" y="176">SENSOR</text>
<text x="203" y="191.5">Title</text>
<text x="213.1" y="194">Core</text>
<text x="203" y="199.1">Size</text>
<text x="205.5" y="201.6">A4</text>
<text x="213.1" y="199.1">Document Number</text>
<text x="213.1" y="201.6">1</text>
<text x="286.8" y="199.1">Rev</text>
<text x="289.3" y="201.6">&lt;RevCod</text>
<text x="203" y="206.7">Date:</text>
<text x="216.2" y="206.7">Saturday, December 01, 2012</text>
<text x="253.8" y="206.7">Sheet</text>
<text x="266.5" y="206.7">1</text>
<text x="274.1" y="206.7">of</text>
<text x="281.7" y="206.7">1</text>
</g>
<g font-size="2.3" fill="#004080">
<text x="222.3" y="21.3">ANAIN</text>
<text x="233.1" y="21.3">ANAOUT</text>
<text x="80.1" y="26.4">D0</text>
<text x="80.1" y="28.9">D1</text>
<text x="89.7" y="26.4">Q0</text>
<text x="89.7" y="28.9">Q1</text>
<text x="174" y="26.4">D0</text>
<text x="174" y="28.9">D1</text>
<text x="183.7" y="26.4">Q0</text>
<text x="183.7" y="28.9">Q1</text>
<text x="222.3" y="26.4">A0/M0</text>
<text x="222.3" y="28.9">A1/M1</text>
<text x="237.7" y="26.4">AGC</text>
<text x="80.1" y="31.4">D2</text>
<text x="80.1" y="34">D3</text>
<text x="89.7" y="31.4">Q2</text>
<text x="89.7" y="34">Q3</text>
<text x="174" y="31.4">D2</text>
<text x="174" y="34">D3</text>
<text x="183.7" y="31.4">Q2</text>
<text x="183.7" y="34">Q3</text>
<text x="222.3" y="31.4">A2/M2</text>
<text x="222.3" y="34">A3/M3</text>
<text x="233.8" y="31.4">MICREF</text>
<text x="80.1" y="36.5">D4</text>
<text x="80.1" y="39.1">D5</text>
<text x="80.1" y="41.6">D6</text>
<text x="89.7" y="36.5">Q4</text>
<text x="89.7" y="39.1">Q5</text>
<text x="89.7" y="41.6">Q6</text>
<text x="174" y="36.5">D4</text>
<text x="174" y="39.1">D5</text>
<text x="174" y="41.6">D6</text>
<text x="183.7" y="36.5">Q4</text>
<text x="183.7" y="39.1">Q5</text>
<text x="183.7" y="41.6">Q6</text>
<text x="222.3" y="36.5">A4/M4</text>
<text x="222.3" y="39.1">A5/M5</text>
<text x="222.3" y="41.6">A6/M6</text>
<text x="238.4" y="36.5">MIC</text>
<text x="80.1" y="44.1">D7</text>
<text x="89.7" y="44.1">Q7</text>
<text x="174" y="44.1">D7</text>
<text x="183.7" y="44.1">Q7</text>
<text x="222.3" y="44.1">A7</text>
<text x="222.3" y="46.7">A8</text>
<text x="80.1" y="51.8">OE</text>
<text x="80.1" y="49.2">LE</text>
<text x="174" y="51.8">OE</text>
<text x="174" y="49.2">LE</text>
<text x="222.3" y="49.2">A9</text>
<text x="222.3" y="54.3">AUXIN</text>
<text x="222.3" y="59.4">P/R</text>
<text x="236" y="59.4">AGND</text>
<text x="237.5" y="54.3">GND</text>
<text x="222.3" y="64.5">PD</text>
<text x="222.3" y="67">CE</text>
<text x="236.7" y="67">XCLK</text>
<text x="222.3" y="74.6">OVF</text>
<text x="222.3" y="77.2">EOM</text>
<text x="236.7" y="77.2">SP(+)</text>
<text x="222.3" y="87.3">VCCA</text>
<text x="222.3" y="89.9">VCCB</text>
<text x="237.3" y="89.9">SP(-)</text>
<text x="69.9" y="112.7">X1</text>
<text x="83" y="112.7">P0.0/AD0</text>
<text x="214.7" y="112.7">D0</text>
<text x="226.4" y="112.7">IN0</text>
<text x="69.9" y="115.3">X2</text>
<text x="83" y="115.3">P0.1/AD1</text>
<text x="83" y="117.8">P0.2/AD2</text>
<text x="214.7" y="115.3">D1</text>
<text x="214.7" y="117.8">D2</text>
<text x="226.4" y="115.3">IN1</text>
<text x="226.4" y="117.8">IN2</text>
<text x="69.9" y="125.4">P3.0/RXD</text>
<text x="83" y="120.3">P0.3/AD3</text>
<text x="83" y="122.9">P0.4/AD4</text>
<text x="83" y="125.4">P0.5/AD5</text>
<text x="214.7" y="120.3">D3</text>
<text x="214.7" y="122.9">D4</text>
<text x="214.7" y="125.4">D5</text>
<text x="226.4" y="120.3">IN3</text>
<text x="226.4" y="122.9">IN4</text>
<text x="226.4" y="125.4">IN5</text>
<text x="69.9" y="128">P3.1/TXD</text>
<text x="83" y="128">P0.6/AD6</text>
<text x="83" y="130.5">P0.7/AD7</text>
<text x="214.7" y="128">D6</text>
<text x="214.7" y="130.5">D7</text>
<text x="226.4" y="128">IN6</text>
<text x="226.4" y="130.5">IN7</text>
<text x="69.9" y="133">RST</text>
<text x="84.6" y="135.6">P2.0/A8</text>
<text x="214.7" y="135.6">A0</text>
<text x="69.9" y="138.1">P1.0</text>
<text x="69.9" y="140.7">P1.1</text>
<text x="69.9" y="143.2">P1.2</text>
<text x="83.4" y="140.7">P2.2/A10</text>
<text x="83.4" y="143.2">P2.3/A11</text>
<text x="84.6" y="138.1">P2.1/A9</text>
<text x="214.7" y="143.2">ALE</text>
<text x="214.7" y="138.1">A1</text>
<text x="214.7" y="140.7">A2</text>
<text x="225" y="140.7">EOC</text>
<text x="69.9" y="145.7">P1.3</text>
<text x="69.9" y="148.3">P1.4</text>
<text x="83.4" y="145.7">P2.4/A12</text>
<text x="83.4" y="148.3">P2.5/A13</text>
<text x="214.7" y="148.3">OE</text>
<text x="214.7" y="145.7">START</text>
<text x="224" y="148.3">REF+</text>
<text x="69.9" y="150.8">P1.5</text>
<text x="69.9" y="153.4">P1.6</text>
<text x="69.9" y="155.9">P1.7</text>
<text x="83.4" y="150.8">P2.6/A14</text>
<text x="83.4" y="153.4">P2.7/A15</text>
<text x="224.6" y="155.9">REF-</text>
<text x="87.8" y="158.4">INT0</text>
<text x="87.8" y="161">INT1</text>
<text x="214.7" y="158.4">CLK</text>
<text x="90.1" y="163.5">T0</text>
<text x="90.1" y="166.1">T1</text>
<text x="88.4" y="173.7">ALE</text>
<text x="88.8" y="168.6">WR</text>
<text x="89.5" y="171.1">RD</text>
<text x="69.9" y="176.2">EA</text>
<text x="86.5" y="176.2">PSEN</text>
</g>
<g font-size="2.3" fill="#000040">
<text x="249.5" y="115">FUEL</text>
<text x="266.7" y="115">SENSOR</text>
</g>
<g font-size="1.8">
<text x="31.7" y="2">5</text>
<text x="90.1" y="2">4</text>
<text x="148.5" y="2">3</text>
<text x="206.8" y="2">2</text>
<text x="265.2" y="2">1</text>
<text x=".7" y="29.8">D</text>
<text x="295.1" y="29.8">D</text>
<text x=".7" y="81">C</text>
<text x="295.1" y="81">C</text>
<text x=".7" y="132.2">B</text>
<text x="295.1" y="132.2">B</text>
<text x=".7" y="183.4">A</text>
<text x="295.1" y="183.4">A</text>
<text x="31.7" y="209.2">5</text>
<text x="90.1" y="209.2">4</text>
<text x="148.5" y="209.2">3</text>
<text x="206.8" y="209.2">2</text>
<text x="265.2" y="209.2">1</text>
</g>
</svg>
